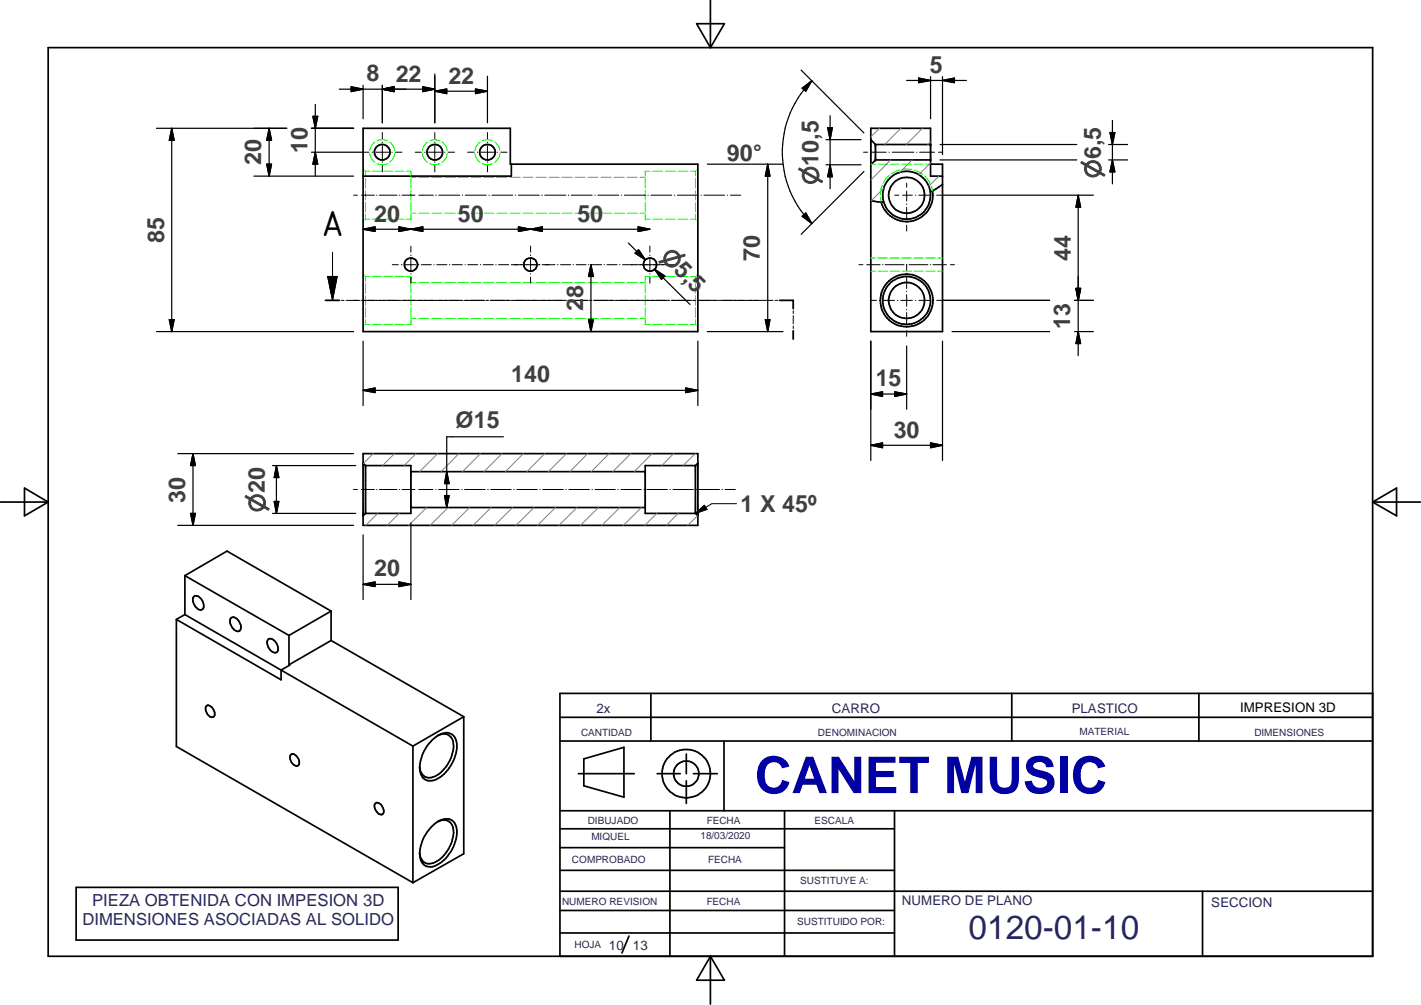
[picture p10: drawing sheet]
<svg xmlns="http://www.w3.org/2000/svg" width="297mm" height="210mm" viewBox="0 0 297 210" stroke-linecap="round" stroke-linejoin="round" font-family="sans-serif">
<g fill="none" stroke="#0f0" stroke-width=".21">
<path d="M75.9 35.3l.2 .1M76.2 35.6l.2 .2M76.4 35.8v1M76.4 37.3v2M76.4 39.8v2M76.4 35.8h.9M77.3 32l.3 1.1 .8 .8M77.8 35.8h1.9M78.4 29.7l-.8 .8-.3 1M78.8 34.2l1.1 .2 1.1-.2M78.8 29.4l1.1-.2 1.1 .2M80.2 35.8h1.9"/>
<path d="M81.4 29.7l.8 .8 .3 1M82.5 32l-.3 1.1-.8 .8M82.6 35.8h1.9M84.9 35.8h1v1M85.9 37.3v2M85.9 39.8v2M85.9 37h1.1M87.5 37h2.2M88.3 32a2.2 2.2 0 0 0 1.1 1.9M89.4 29.7l-.8 .8-.3 1M89.8 34.2l1.1 .2 1-.2M89.8 29.4l1.1-.2 1 .2"/>
<path d="M90.3 37h2.1M92.4 29.7l.8 .8 .3 1M93 37h2.2M93.5 32a2.47 2.47 0 0 1-1.1 1.9M95.7 37h2.2M98.4 37h2.2M99.3 32a2.47 2.47 0 0 0 1.1 1.9M100.4 29.7l-.8 .8-.3 1M100.8 34.2l1.1 .2 1.1-.2M100.8 29.4l1.1-.2 1.1 .2M101.1 37h2.2M103.4 29.7l.8 .8 .3 1"/>
<path d="M103.8 37h2.2M104.5 32a2.2 2.2 0 0 1-1.1 1.9M106.6 37h2.2M109.3 37h2.2M112 37h2.2M114.7 37h2.2M117.4 37h2.2M120.2 37h2.1M122.9 37h2.1M125.6 37h2.2M128.4 37h2.1M131.1 37h2.2"/>
<path d="M133.8 37h1.1M134.9 37.3v2M134.9 39.8v2M135.9 35.8h-1v1M136.4 35.8h2.1M139.1 35.8h2.1M141.7 35.8h2.1M144.3 35.8h1.1M145.4 35.8v1M145.4 37.3v2M145.4 39.8v2M145.5 35.6l-.1 .2"/>
<path d="M145.9 35.3l-.2 .1M182 34.3h1M183.5 34.3h2M184.4 38.7l-.3 1.2-.1 .8M185.9 36.7l-.7 .6-.6 1M186 34.3h2M188.1 35.5l-1.8 .9M188.5 34.3h2M188.6 35.3l2 .1M191 34.3h2M191.1 35.5l.9 .4 .9 .5M193.2 36.8l.6 .5 .7 1.1"/>
<path d="M193.5 34.3h1M194.6 38.9l.3 1M75.9 57.2l.2 .2M76.1 46.1l-.2 .2M76.2 57.6l.2 .1M76.4 45.8h.1M76.4 42.3v2M76.4 44.8v1M76.4 57.7v1.1M76.4 59.3v2M76.4 45.8l-.2 .1M76.4 45.8h.9"/>
<path d="M76.4 57.7h.9M77.8 45.8h1.9M77.8 57.7h1.9M80.2 45.8h1.9M80.2 57.7h1.9M82.6 45.8h1.9M82.6 57.7h1.9M84.9 57.7h1v1.1M84.9 45.8h1M85.9 45.8h.1M85.9 42.3v2M85.9 44.8v1"/>
<path d="M85.9 59.3v2M85.9 59h1.1M85.9 44.5h1.1M87.5 59h2.2M87.5 44.5h2.2M90.3 59h2.1M90.3 44.5h2.1M93 59h2.2M93 44.5h2.2M95.7 59h2.2M95.7 44.5h2.2M98.4 59h2.2"/>
<path d="M98.4 44.5h2.2M101.1 59h2.2M101.1 44.5h2.2M103.8 59h2.2M103.8 44.5h2.2M106.6 59h2.2M106.6 44.5h2.2M109.3 59h2.2M109.3 44.5h2.2M112 59h2.2M112 44.5h2.2M114.7 59h2.2"/>
<path d="M114.7 44.5h2.2M117.4 59h2.2M117.4 44.5h2.2M120.2 59h2.1M120.2 44.5h2.1M122.9 59h2.1M122.9 44.5h2.1M125.6 59h2.2M125.6 44.5h2.2M128.4 59h2.1M128.4 44.5h2.1M131.1 59h2.2"/>
<path d="M131.1 44.5h2.2M133.8 59h1.1M133.8 44.5h1.1M134.9 45.8h.1M134.9 45.8h1M134.9 42.3v2M134.9 44.8v1M134.9 59.3v2M135.9 57.7h-1v1.1M136.4 45.8h2.1M136.4 57.7h2.1M139.1 45.8h2.1"/>
<path d="M139.1 57.7h2.1M141.7 45.8h2.1M141.7 57.7h2.1M144.3 45.8h1.1M144.3 57.7h1.1M145.4 45.8h.1M145.4 42.3v2M145.4 44.8v1M145.4 57.7v1.1M145.4 59.3v2M145.4 45.8l.1 .1M145.5 57.6l-.1 .1"/>
<path d="M145.7 46.1l.2 .2M145.9 57.2l-.2 .2M182 53.9h1M182 56.6h1M183.5 53.9h2M183.5 56.6h2M184.1 41.2l.1 1M186 53.9h2M186 56.6h2M188.5 53.9h2M188.5 56.6h2M191 53.9h2"/>
<path d="M191 56.6h2M193.5 53.9h2M193.5 56.6h2M196 53.9h1M196 56.6h1M76.1 68.1l-.2 .1M76.4 61.7v2.1M76.4 64.3v2M76.4 66.8v1M76.4 67.8l-.2 .1M76.4 67.8h.9M77.8 67.8h1.9"/>
<path d="M80.2 67.8h1.9M82.6 67.8h1.9M85.9 61.7v2.1M85.9 64.3v2M85.9 66.8v1h-1M85.9 66.5h1.1M87.5 66.5h2.2M90.3 66.5h2.1M93 66.5h2.2M95.7 66.5h2.2M98.4 66.5h2.2M101.1 66.5h2.2"/>
<path d="M103.8 66.5h2.2M106.6 66.5h2.2M109.3 66.5h2.2M112 66.5h2.2M114.7 66.5h2.2M117.4 66.5h2.2M120.2 66.5h2.1M122.9 66.5h2.1M125.6 66.5h2.2M128.4 66.5h2.1M131.1 66.5h2.2M133.8 66.5h1.1"/>
<path d="M134.9 66.8v1h1M134.9 61.7v2.1M134.9 64.3v2M136.4 67.8h2.1M139.1 67.8h2.1M141.7 67.8h2.1M144.3 67.8h1.1M145.4 61.7v2.1M145.4 64.3v2M145.4 66.8v1M145.4 67.8l.1 .1M145.7 68.1l.2 .1"/>
</g>
<g fill="none" stroke="#000" stroke-width=".35">
<path d="M10.1 9.9h276.8v189.8h-276.8zM145.6 5h5.8l-2.9 4.9zM148.5 0v9.9M75.9 26.8h30.8v7.5h39.2v35h-70zM106.9 34.3v2.5h-31M182 29.2l1 1M183 33.4h11.5M183 30.2h11.5M183 33.4l-1 1M183 30.2v3.2M194.5 34.3h2.5v35h-15v-42.5h12.5v10h2.5M194.9 39.9l-.4 .2"/>
<path d="M194.9 39.9a5.5 5.5 0 0 1-4.2 6.3 5.5 5.5 0 0 1-6.5-4M197 38.5l-2.1 1.4M182 42l2.2 .2M184.2 42.2h.5M194.5 40.1a5 5 0 0 0-6.1-4.2 5 5 0 0 0-3.7 6.3M194.5 40.1a5 5 0 0 1-3.9 5.6 5 5 0 0 1-5.9-3.5M68 62.7h2.9M163 62.7h2.8v1.8M165.8 69.1v1.7M75.9 94.7h70v15h-70zM75.9 96.7l.5 .5M76.4 97.2h9.5v10h-9.5"/>
<path d="M76.4 97.2v10M85.9 98.5h49M145.4 97.2h-10.5v10h10.5M145.4 97.2v10M145.9 96.7l-.5 .5M.1 104.9h10M5.1 101.9l5 3-5 2.8zM76.4 107.2l-.5 .5M85.9 106h49M145.4 107.2l.5 .5M286.9 104.9h10M286.9 104.9l5-3v5.8z"/>
<path d="M36.9 129.4l21.9 12.6v-2l1.7-1.1h-.1M36.9 129.4v26.5l49.4 28.5M38.6 128.4l-1.7 1M38.6 120.2v8.2M38.6 128.4l47.7 27.4M38.6 120.2l21.8 12.5M38.6 120.2l8.9-5.1 21.7 12.5M40.5 124.7a1.02 1.02 0 0 1 1.5 .3 1.67 1.67 0 0 1 .2 2.3 1.43 1.43 0 0 1-1.7-1.1l-.2-.9zM48.2 129.2a.95 .95 0 0 1 1.5 .3 1.61 1.61 0 0 1 .3 2.3 2 2 0 0 1-1.8-2.6zM56 133.6a1.27 1.27 0 0 1 1.9 .9l.2 .8-.1 .7a.99 .99 0 0 1-1.6-.4 1.92 1.92 0 0 1-.4-2zM60.4 132.7v6.2M69.2 127.6v6.2"/>
<path d="M69.2 133.8l27.7 15.9M69.2 127.6l-8.8 5.1M69.2 133.8l-8.8 5.1M43.1 147.5l.1-.1a1.4 1.4 0 0 1 1.7 1.4l-.2 .8a.9 .9 0 0 1-1.4-.5l-.3-1zM60.7 157.7l.3-.2a1.63 1.63 0 0 1 1.3 2.4 1.61 1.61 0 0 1-1.6-2zM86.3 155.8v28.6M90.4 154.5a3.6 3.6 0 0 1 3.8-1.3 2.81 2.81 0 0 1 1.3 3.1 7.9 7.9 0 0 1-5.1 6.7 2.17 2.17 0 0 1-2.6-2.2 8.5 8.5 0 0 1 2.6-6.3zM91.4 153.7a2.17 2.17 0 0 1 2.5-.1 2.17 2.17 0 0 1 .9 2.3 7.4 7.4 0 0 1-4.6 6.5 2.11 2.11 0 0 1-2.5-2.3M96.9 149.7v28.6l-10.6 6.1M96.9 149.7l-10.6 6.1M117 154.8h169.9M117 149.8h169.9"/>
<path d="M122 158.5l8.4-2.4v10.4l-8.4-2.4zM136.1 144.8v10M143.5 157.5v4.1M151.3 154.8v14.5M211.5 144.8v10M250.6 144.8v10M286.9 144.8h-169.9v54.9M78.5 167.7a1.56 1.56 0 0 1 1.5 2.4 1.29 1.29 0 0 1-1.6-1.1l-.1-.8zM90 172.8a4 4 0 0 1 4.2-1.6 2.38 2.38 0 0 1 1.3 2.2 7.5 7.5 0 0 1-5.5 7.7 2.37 2.37 0 0 1-2.3-2.8 8.8 8.8 0 0 1 2.3-5.5zM91.4 171.7a2.16 2.16 0 0 1 2.5-.1 2.16 2.16 0 0 1 .9 2.3 7.3 7.3 0 0 1-4.6 6.4 2.05 2.05 0 0 1-2.5-2.2M117 177h47M117 173.1h70"/>
<path d="M117 169.3h169.9M120.9 161.6h11.7M137.4 161.6h4.8M140 169.3v30.4M143.5 163.1v4.7M144.9 161.6h5M164 169.3v30.4M187 169.3v30.4M15.9 185.3h67.3v11h-67.3zM117 186.1h169.9M117 181.8h70M117 194.9h70"/>
<path d="M117 190.2h70M131.5 195.5l-1.5 3.6M148.5 199.7v10M148.5 199.7l2.9 5h-5.8zM251.4 186.1v13.6"/>
<circle cx="79.9" cy="31.8" r="1.64"/>
<circle cx="90.9" cy="31.8" r="1.62"/>
<circle cx="101.9" cy="31.8" r="1.63"/>
<circle cx="85.9" cy="55.2" r="1.38"/>
<circle cx="110.9" cy="55.3" r="1.37"/>
<circle cx="135.9" cy="55.2" r="1.39"/>
<circle cx="189.5" cy="40.8" r="3.7"/>
<circle cx="189.5" cy="62.7" r="5"/>
<circle cx="189.5" cy="62.7" r="3.8"/>
<circle cx="189.5" cy="62.7" r="5.5"/>
<circle cx="143.4" cy="161.6" r="2.64"/>
<circle cx="143.4" cy="161.6" r="5"/>
</g>
<g fill="#000">
<circle cx="183" cy="33.4" r=".18"/>
<circle cx="183" cy="30.2" r=".18"/>
<circle cx="194.5" cy="33.4" r=".18"/>
<circle cx="194.5" cy="30.2" r=".18"/>
<circle cx="85.9" cy="98.5" r=".18"/>
<circle cx="134.9" cy="98.5" r=".18"/>
</g>
<g fill="none" stroke="#000" stroke-width=".21">
<path d="M75.8 31.8h1.3M77.8 31.8h.1M78.6 31.8h2.6M79.9 27.7v1.3M79.9 29.7v.1M79.9 30.4v2.7M79.9 33.8v.1M79.9 34.6v1.3M81.9 31.8h.1M82.7 31.8h1.3M86.8 31.8h1.3M88.8 31.8h.1"/>
<path d="M89.6 31.8h2.6M90.9 27.7v1.3M90.9 29.7v.1M90.9 30.4v2.7M90.9 33.8v.1M90.9 34.6v1.3M92.9 31.8h.1M93.7 31.8h1.3M97.7 31.8h1.4M99.8 31.8h.1M100.5 31.8h2.7M101.9 27.7v1.3"/>
<path d="M101.9 29.7v.1M101.9 30.4v2.7M101.9 33.8v.1M101.9 34.6v1.3M103.9 31.8h.1M104.7 31.8h1.3M180.5 31.8h.9M182.2 31.8h3M185.8 31.8h.1M186.5 31.8h4.5M189.5 38.3v.8M189.5 39.9v2.1"/>
<path d="M191.6 31.8h.1M192.2 31.8h3.2M196.2 31.8h.8M68.5 57.7h2l-1 5zM69.5 52.7v10M73.9 40.8h.8M75.6 40.8h2.7M78.7 40.8h.1M79.3 40.8h3.7M82 55.3h1.3M83.5 40.8h.1M83.9 55.3h.1"/>
<path d="M84 40.8h2.7M84.6 55.3h2.3M85.9 51.4v1.3M85.9 53.3v.1M85.9 54v2.5M85.9 57.1v.1M85.9 57.9v1.2M87.5 55.3h.1M87.5 40.8h3.1M88.1 55.3h2.1M90.7 55.3h.1M91.1 40.8h.1"/>
<path d="M91.3 55.3h2.1M91.7 40.8h4.4M93.9 55.3h.1M94.5 55.3h2.1M96.6 40.8h.1M97.2 55.3h.1M97.3 40.8h4.3M97.8 55.3h2.1M100.4 55.3h.1M101 55.3h2.1M102.2 40.8h.1M102.8 40.8h4.4"/>
<path d="M103.6 55.3h.1M104.2 55.3h2.1M106.9 55.3h2.7M107.7 40.8h.1M108.4 40.8h4.3M109.6 55.3h3.3M110.9 51.4v1.3M110.9 53.3v.1M110.9 54v2.5M110.9 57.1v.1M110.9 57.9v1.2M113.2 40.8h.2"/>
<path d="M113.3 55.3h2.7M113.9 40.8h4.4M116.5 55.3h.2M117.2 55.3h2.1M118.8 40.8h.1M119.4 40.8h4.4M119.8 55.3h.1M120.4 55.3h2.1M123 55.3h.1M123.7 55.3h2.1M124.3 40.8h.1M125 40.8h4.3"/>
<path d="M126.3 55.3h.1M126.9 55.3h2.1M129.5 55.3h.1M129.9 40.8h.1M130.1 55.3h3.2M130.5 40.8h4.4M133.3 55.3h6.4M135.4 40.8h.1M135.8 51.4v1.3M135.8 53.3v.1M135.8 54v2.5M135.8 57.1v.1"/>
<path d="M135.8 57.9v1.2M136.1 40.8h4.3M139.8 55.3h1.1M141 40.8h.1M141.6 40.8h4.4M146.5 40.8h.1M147.1 40.8h4.4M152.1 40.8h.1M152.7 40.8h2.2M179.5 55.3h.9M181.2 55.3h2.8M184.5 55.3h.1"/>
<path d="M185 55.3h4M187 40.8h.9M188.7 40.8h2M189.5 55.3v1.2M189.5 42.6v.1M189.5 43.3v2.5M189.5 46.3v.1M189.5 47v1.3M189.5 57.1v.1M189.5 57.8v2.4M190 55.3h4M191.3 40.8h.1"/>
<path d="M192.1 40.8h2.4M194.5 55.3h.1M195 55.3h2.8M195.1 40.8h.1M195.8 40.8h1.2M198.7 55.3h.8M68 62.7h2.9M71.4 62.7h.5M72.3 62.7h3M75.6 62.7h8.3M84 62.7h12.8M97.1 62.7h4.2"/>
<path d="M101.6 62.7h.5M102.5 62.7h4.2M106.9 62.7h11.5M118.7 62.7h4.3M123.2 62.7h.5M124.1 62.7h4.3M128.5 62.7h11.5M140.3 62.7h4.3M144.8 62.7h.5M145.8 62.7h4.2M150.1 62.7h11.5M162 62.7h.6"/>
<path d="M163 62.7h2.8v1.8M165.8 64.9v.6M165.8 65.9v1.7M165.8 68.1v.5M165.8 69.1v1.7M182 62.7h1.2M183.9 62.7h.1M184.6 62.7h2.4M187.6 62.7h.1M188.3 62.7h2.4M189.5 60.8v.1M189.5 61.6v2.4"/>
<path d="M189.5 64.6v.1M189.5 65.3v2.4M189.5 68.3v.1M189.5 69v1.2M191.3 62.7h.1M192.1 62.7h2.4M195.1 62.7h.1M195.8 62.7h1.2M73.9 102.2h.8M75.6 102.2h2.7M78.7 102.2h.1M79.3 102.2h3.7"/>
<path d="M83.5 102.2h.1M84 102.2h2.7M87.5 102.2h3M91.1 102.2h.1M91.7 102.2h4.3M96.5 102.2h.1M97.1 102.2h4.3M101.9 102.2h.2M102.6 102.2h4.2M107.4 102.2h.1M108 102.2h4.3M112.9 102.2h.1"/>
<path d="M113.4 102.2h4.4M118.3 102.2h.1M118.9 102.2h4.3M123.7 102.2h.1M124.4 102.2h4.2M129.2 102.2h.1M129.8 102.2h4.3M134.6 102.2h.1M135.2 102.2h4.3M140 102.2h.1M140.7 102.2h4.2M145.4 107.2l1.8-1.7 .6 .9z"/>
<path d="M145.5 102.2h.1M146.1 102.2h4.3M150.9 102.2h.1M151.5 102.2h2.2M154 105.2h-5.2l-3.4 2"/>
</g>
<g fill="#000">
<path d="M73.4 18.1l2.5 .5-2.5 .5zM79.9 18.6l2.5-.5v1zM88.4 18.1l2.5 .5-2.5 .5zM90.9 19l2.5-.4v1zM99.4 18.6l2.5 .4-2.5 .6zM167.7 18.4l2-1.6-1.3 2.2zM192 16.3l2.5 .5-2.5 .5zM197 16.8l2.5-.5v1zM35.9 26.8l.5 2.5h-1zM55.7 34.3h1.1l-.5 2.5zM56.3 26.8l.5 2.5h-1.1zM65.4 24.3h1l-.5 2.5z"/>
<path d="M65.9 31.8l.5 2.5h-1zM160.5 34.3l.4 2.5h-.9zM173 26.7h1l-.5 2.5zM173.5 34.4l.5 2.5h-1zM232 27.7h1l-.5 2.5zM232.5 33.4l.5 2.5h-1zM68.5 57.7h2l-1 5zM75.9 47.9l2.5-.5v.9zM83.4 47.4l2.5 .5-2.5 .4zM85.9 47.9l2.5-.5v.9zM108.4 47.4l2.5 .5-2.5 .4zM110.9 47.9l2.5-.5v.9z"/>
<path d="M123.5 55.3l.5 2.4h-1zM133.5 52.2l1.4 2.1-2.1-1.4zM133.4 47.4l2.4 .5-2.4 .4zM136.8 56.2l2.2 1.5-.7 .6zM167.7 45.2l.7-.7 1.3 2.2zM225.4 40.8l.5 2.5h-1zM35.4 66.8h1l-.5 2.5zM123 66.8h1l-.5 2.5zM160 66.8h.9l-.4 2.5zM224.9 60.2h1l-.5 2.5zM225.4 69.3l.5 2.5h-1zM40.3 94.7l.5 2.5h-1z"/>
<path d="M57.8 97.2l.5 2.5h-1zM75.9 81.5l2.5-.5v1zM143.3 81l2.6 .5-2.6 .5zM182 93l2.5-.5v1zM182 82.3l2.5-.5v1zM187 81.8l2.5 .5-2.5 .5zM194.5 92.5l2.5 .5-2.5 .5zM39.8 107.2h1l-.5 2.5zM57.3 104.7h1l-.5 2.5zM92.9 103.5h1l-.5 2.5zM93.4 98.5l.5 2.5h-1zM145.4 107.2l1.8-1.7 .6 .9z"/>
<path d="M75.9 122l2.5-.5v1zM83.4 121.5l2.5 .5-2.5 .5z"/>
</g>
<g fill="none" stroke="#808080" stroke-width=".21">
<path d="M183.8 26.8l-1.8 1.8M184.7 39.3l-2.6 2.7M186.2 33.4l-4.2 4.2M188.3 26.8l-3.3 3.4M190.7 33.4l-2.7 2.7M192.8 26.8l-3.4 3.4M194.5 29.6l-.6 .6M194.5 34l-2.4 2.5M196.3 36.8l-2.2 2.1M78 94.7l-2.1 2.1M82.5 94.7l-2.5 2.5M86.9 94.7l-2.4 2.5"/>
<path d="M91.5 94.7l-3.8 3.8M95.9 94.7l-3.7 3.8M100.4 94.7l-3.7 3.8M104.9 94.7l-3.7 3.8M109.4 94.7l-3.7 3.8M113.9 94.7l-3.8 3.8M118.4 94.7l-3.8 3.8M122.8 94.7l-3.7 3.8M127.3 94.7l-3.7 3.8M131.9 94.7l-3.8 3.8M136.3 94.7l-3.7 3.8M140.8 94.7l-2.5 2.5"/>
<path d="M145.3 94.7l-2.5 2.5M78.9 107.2l-2.4 2.5M83.4 107.2l-2.5 2.5M89.2 106l-3.8 3.7M93.7 106l-3.8 3.7M98.2 106l-3.8 3.7M102.7 106l-3.8 3.7M107.1 106l-3.7 3.7M111.6 106l-3.7 3.7M116.1 106l-3.8 3.7M120.6 106l-3.8 3.7M125.1 106l-3.8 3.7"/>
<path d="M129.6 106l-3.8 3.7M134.1 106l-3.8 3.7M137.3 107.2l-2.5 2.5M141.8 107.2l-2.5 2.5M145.8 107.7l-2 2"/>
</g>
<g fill="none" stroke="#000" stroke-width=".25">
<path d="M70.9 18.6h20M73.4 18.1l2.5 .5-2.5 .5zM75.9 17.8v7M79.9 18.6l2.5-.5v1zM79.9 17.8v7.9M88.4 18.1l2.5 .5-2.5 .5zM90.9 19l2.5-.4v1zM90.9 15.5v10.2M90.9 19h11M99.4 18.6l2.5 .4-2.5 .6zM101.9 15.9v9.8M167.5 14.6l13.1 13.2"/>
<path d="M167.7 18.4l2-1.6-1.3 2.2zM169.7 16.8a21.1 21.1 0 0 0 0 29.9M189.5 16.8h12.5M192 16.3l2.5 .5-2.5 .5zM194.5 16v8.8M197 16.8l2.5-.5v1zM197 16v16.3M32.7 26.8h27.2M35.9 26.8l.5 2.5h-1zM35.9 26.8v42.5M53.1 36.8h20.8M55.7 34.3h1.1l-.5 2.5z"/>
<path d="M56.3 26.8l.5 2.5h-1.1zM56.3 26.8v10M65.1 26.8h8.8M65.1 31.8h10.7M65.4 24.3h1l-.5 2.5zM65.9 31.8l.5 2.5h-1zM65.9 21.8v15M147.9 34.3h15.8M160.5 34.3l.4 2.5h-.9zM160.5 34.3v35M172.7 34.4h7.3M172.7 29.2h7.3"/>
<path d="M173 26.7h1l-.5 2.5zM173.5 34.4l.5 2.5h-1zM173.5 24.2v15.2M180.6 35.8l-13.1 13.1M196.5 30.2h28.6M196.5 33.4h28.6M231.7 30.2h4M231.7 33.4h4M232 27.7h1l-.5 2.5zM232.5 33.4l.5 2.5h-1zM232.5 25.1v13.3M75.9 47.9l2.5-.5v.9z"/>
<path d="M75.9 47.9h59.9M83.4 47.4l2.5 .5-2.5 .4zM85.9 47.9l2.5-.5v.9zM108.4 47.4l2.5 .5-2.5 .4zM110.9 47.9l2.5-.5v.9zM123.5 55.3l.5 2.4h-1zM123.5 55.3v14M131.4 50.8l3.5 3.5M132.8 52.9l.7-.7 1.4 2.1zM133.4 47.4l2.4 .5-2.4 .4zM133.5 52.2l1.4 2.1-2.1-1.4zM136.8 56.2l2.2 1.5-.7 .6z"/>
<path d="M136.8 56.2l7.4 7.4M167.7 45.2l.7-.7 1.3 2.2zM197 40.8h31.6M225.4 40.8l.5 2.5h-1zM225.4 40.8v33.5M32.7 69.3h41.2M35.4 66.8h1l-.5 2.5zM75.9 71.2v13.5M123 66.8h1l-.5 2.5zM145.9 71.2v13.5M147.9 69.3h15.8M160 66.8h.9l-.4 2.5z"/>
<path d="M182 71.2v25M189.5 72.3v13.2M197 62.7h22.4M197 71.2v25M199 69.3h20.4M224.6 69.3h4M224.6 62.7h4M224.9 60.2h1l-.5 2.5zM225.4 69.3l.5 2.5h-1zM37.2 94.7h36.7M40.3 94.7l.5 2.5h-1zM40.3 94.7v15"/>
<path d="M57 97.2h17.4M57.8 97.2l.5 2.5h-1zM57.8 97.2v10M75.9 81.5l2.5-.5v1zM75.9 81.5h70M93.4 98.5l.5 2.5h-1zM105.2 91.2h-11.8v14.8M143.3 81l2.6 .5-2.6 .5zM182 93l2.5-.5v1zM182 82.3l2.5-.5v1zM182 93h15M182 82.3h7.5"/>
<path d="M187 81.8l2.5 .5-2.5 .5zM194.5 92.5l2.5 .5-2.5 .5zM37.2 109.7h36.7M39.8 107.2h1l-.5 2.5zM57 107.2h17.4M57.3 104.7h1l-.5 2.5zM75.9 111.7v13.5M85.9 109.2v16M92.9 103.5h1l-.5 2.5zM75.9 122l2.5-.5v1zM75.9 122h10M83.4 121.5l2.5 .5-2.5 .5z"/>
</g>
<text font-size="10.6" fill="#0000a5" x="157.8" y="165.7">CANET MUSIC</text>
<text font-size="8.1" x="67.2" y="49.3">A</text>
<text font-size="7" fill="#262659" x="202.5" y="196.1">0120-01-10</text>
<g font-size="4.9" fill="#3f3f3f">
<text x="76.6" y="17">8</text>
<text x="82.7" y="17.1">22</text>
<text x="93.7" y="17.5">22</text>
<text x="194.4" y="15.2">5</text>
<text x="54.6" y="34.5" transform="rotate(-90 54.6 34.5)">20</text>
<text x="64.3" y="32" transform="rotate(-90 64.3 32)">10</text>
<text x="151.9" y="33.6">90°</text>
<text x="78.2" y="46.3">20</text>
<text x="95.7" y="46.3">50</text>
<text x="120.7" y="46.3">50</text>
<text x="34.3" y="50.8" transform="rotate(-90 34.3 50.8)">85</text>
<text x="158.8" y="54.5" transform="rotate(-90 158.8 54.5)">70</text>
<text x="223.8" y="54.5" transform="rotate(-90 223.8 54.5)">44</text>
<text x="121.9" y="65" transform="rotate(-90 121.9 65)">2</text>
<text x="121.9" y="62.3" transform="rotate(-90 121.9 62.3)">8</text>
<text x="223.7" y="68.7" transform="rotate(-90 223.7 68.7)">13</text>
<text x="106.8" y="79.9">140</text>
<text x="183" y="80.7">15</text>
<text x="95.2" y="89.5">Ø15</text>
<text x="186.8" y="91.4">30</text>
<text x="38.7" y="105" transform="rotate(-90 38.7 105)">30</text>
<text x="154.8" y="106.9">1 X 45º</text>
<text x="78.2" y="120.4">20</text>
</g>
<g font-size="4.5" fill="#3f3f3f">
<text x="171.1" y="38.6" transform="rotate(-90 171.1 38.6)">⌀10,5</text>
<text x="230.1" y="37.2" transform="rotate(-90 230.1 37.2)">⌀6,5</text>
<text x="137.9" y="53.8" transform="rotate(45 137.9 53.8)">⌀5,5</text>
<text x="55.4" y="107" transform="rotate(-90 55.4 107)">⌀20</text>
</g>
<g font-size="3.5" fill="#262659">
<text x="19.3" y="189.3">PIEZA OBTENIDA CON IMPESION 3D</text>
<text x="17.2" y="193.2">DIMENSIONES ASOCIADAS AL SOLIDO</text>
</g>
<g font-size="2.8" fill="#262659">
<text x="124.7" y="148.9">2x</text>
<text x="173.9" y="148.9">CARRO</text>
<text x="224" y="148.9">PLASTICO</text>
<text x="188.5" y="189.1">NUMERO DE PLANO</text>
<text x="253.2" y="189.5">SECCION</text>
<text x="127.3" y="198.4">10 13</text>
</g>
<text font-size="2.8" x="259.2" y="148.8">IMPRESION 3D</text>
<g font-size="2.1" fill="#262659">
<text x="121.5" y="153.6">CANTIDAD</text>
<text x="171" y="153.6">DENOMINACION</text>
<text x="225.6" y="153.6">MATERIAL</text>
<text x="262.2" y="153.6">DIMENSIONES</text>
<text x="122.9" y="172">DIBUJADO</text>
<text x="147.7" y="172">FECHA</text>
<text x="170.3" y="172">ESCALA</text>
<text x="123.6" y="175.5">MIQUEL</text>
<text x="146.4" y="175.3">18/03/2020</text>
<text x="119.5" y="180.3">COMPROBADO</text>
<text x="148" y="180.3">FECHA</text>
<text x="167.3" y="184.5">SUSTITUYE A:</text>
<text x="117.5" y="189.1">NUMERO REVISION</text>
<text x="147.7" y="189.1">FECHA</text>
<text x="166.6" y="193.2">SUSTITUIDO POR:</text>
<text x="120.1" y="198.1">HOJA</text>
</g>
</svg>
